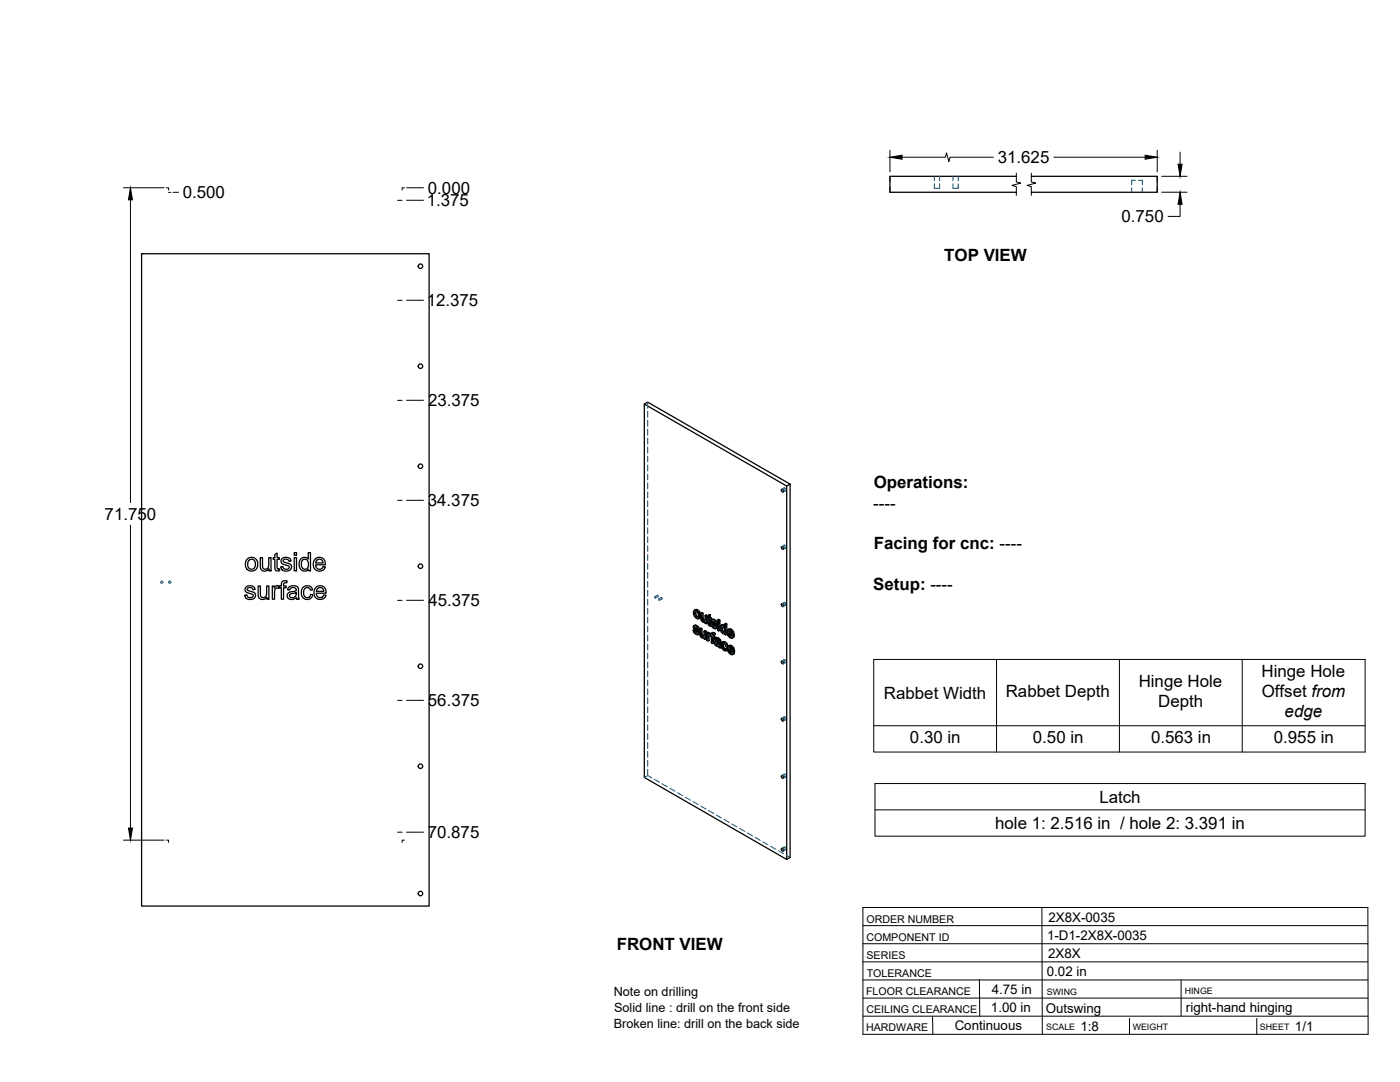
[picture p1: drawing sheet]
<svg xmlns="http://www.w3.org/2000/svg" width="559mm" height="432mm" viewBox="0 0 559 432" stroke-linecap="round" stroke-linejoin="round" font-family="sans-serif">
<!-- layer: Hidden -->
<g fill="none" stroke="#00557f" stroke-width=".4">
<path d="M372.9 73.3v1.8h2.2v-1.8M372.9 70.4v1.8M375.1 70.4v1.8M380.3 73.3v1.8h2.2v-1.8M380.3 70.4v1.8M382.5 70.4v1.8M451.7 74.9v1.8M453.2 71.9h-1.5v1.8M454.4 71.9h1.5v1.8M455.9 74.9v1.8M258.5 160.5v2.4M258.5 164.1v2.4"/>
<path d="M258.5 167.7v2.4M258.5 171.3v2.4M258.5 174.9v2.3M258.5 178.4v2.4M258.5 182v2.4M258.5 185.6v2.4M258.5 189.1v2.4M258.5 192.7v2.4M258.5 196.3v2.4M258.5 199.9v2.3M312.9 194.8a.58 .58 0 0 1 .7 .3 .58 .58 0 0 1-.2 .7l-.5-.5zM313 194.7l-1 .6"/>
<path d="M313.6 195.8l-1 .6M258.5 203.4v2.4M258.5 207v2.4M258.5 210.6v2.4M258.5 214.1v2.4M258.5 217.7v2.4M312.9 217.6a.53 .53 0 0 1 .8 .3 .53 .53 0 0 1-.4 .7zM313 217.6l-1 .5M313.6 218.7l-1 .5M258.5 221.3v2.4M258.5 224.9v2.3M258.5 228.5v2.3"/>
<path d="M258.5 232v2.4M258.5 235.6v2.4M258.5 239.2v2.3M262.3 237.5l-1 .6M262.7 238.1l-1 .6M263.9 238.4l-1 .6M264.2 239l-1 .6M258.5 242.7v2.4M258.5 246.3v2.4M258.5 249.9v2.4M258.5 253.4v2.4M258.5 257v2.4"/>
<path d="M277.1 251.2l.3 1M277.2 250l-.5 .3M277.2 249.7l-.4 .2M277.2 244.2l-.4 .3M277.3 251.3l.3 .3M277.3 250.4l-.5 .3M277.3 250.2l.4-.2-.5 .3M277.4 249.5l-.1 1.1 1.5 1.6-.1 .3h-.4M277.4 252.2l.9 .7 .7 .1M277.4 252.2l-.4 .2M277.5 251.4l-.1 .1M277.6 250.9l-.5 .3"/>
<path d="M277.6 245.6l.9 .9 .8 .1M277.6 245.6l-.5 .3M277.6 250.2l-.1 .1M277.6 250.3a.33 .33 0 0 1 .3-.4 .33 .33 0 0 1 .4 .3l.9 .9M277.6 243.2l-.4 .9 .4 1.5M277.9 243.8l-.1 .2M277.9 243.8l.8 .2 .5 .9v.9l-.5 .4M277.9 243.8l-.4 .2M278.2 250.1l-.5 .3M278.2 252.9l-.5 .2M278.2 251l.4 .3M278.5 243.8l-.5 .3"/>
<path d="M278.5 246.5l-.5 .3M278.6 250.5l-.5 .2M278.7 252.6l-.5 .2M278.7 252l-.5 .2M278.7 250.9l-.4 .3M278.8 253l-.5 .3M278.8 252.3l-.4 .3M279 246.1l-.4 .3M279 244.4l-.4 .3M279.1 246.7l-.5 .3M279.2 245.4l-.4 .2M279.8 250.7l.1 2.8 .9 .8 .7-.1v.5l.4 .2"/>
<path d="M279.8 253l-.4 .3M279.9 253.5l-.4 .2M280.2 244.5l.2 2.9 .8 .7 .7-.1v.4l.4 .3M280.2 246.8l-.4 .3M280.2 253.9l-.4 .3M280.4 247.2l-.5 .3M280.6 247.7l-.4 .2M280.7 254.3l-.5 .2M281.1 248l-.5 .3M281.1 254l-.2 .1M281.3 253.9l-.5 .3M281.4 253.8l-.5 .3"/>
<path d="M281.4 251.7v2l-.5 .3M281.5 254.2l-.5 .3 .3-.1M281.5 254.7l-.5 .2M281.5 247.7l-.2 .2M281.7 247.7l-.5 .3M281.8 247.6l-.5 .2M281.9 245.4v1.9l-.5 .4M281.9 248.4l-.4 .3M281.9 248l-.4 .3 .2-.2M282.3 246.2v.4l.4-.3M282.6 252.3v3l.4 .3M282.6 255.3l-.5 .3"/>
<path d="M282.7 245.9l-.1 .1M283 253l-.5 .2M283.1 245.4v.7l-.4-.2v.4l.4 .2v2.4l.9 .8-.2-.6M283.1 253.4l-.1 .1M283.1 246.5l-.5 .3M283.1 246.1l-.5 .3M283.1 248.9l-.4 .2M283.2 252.8l-.2 .1M283.3 253.2l-.6 .3 .5-.2M283.3 249.2l-.4 .3M283.5 253.3l-.4 .3 .3-.4 .4 .4 .2-.3 .4 .4v2.6l.4 .3M283.5 246.8l-.4 .2"/>
<path d="M283.7 249.5l-.5 .3M284 247l-.5-.2v.5M284 253.2l-.5 .2M284 253.3l-.5 .2M284 249.2l-.2 .1M284 249.7h-.1M284.2 248.9l.3 .9M284.3 247.6l-.5 .3M284.4 253.3l-.9 .4M284.4 256.3l-.5 .3M284.4 253.7l-.5 .3M284.4 248.9l.3 .3"/>
<path d="M284.4 248.1l-.5 .2M284.4 247.3l-.5 .2M284.4 252.6l-.4 .2M284.5 247.2l-.2 .6 .2 .5 1.2 1.1a.36 .36 0 0 1 .3 .5 .36 .36 0 0 1-.4 .3l.3-.3M284.5 252.4l-.1 .9-.4-.2M284.5 249.8l.8 .7 .8 .1M284.5 249.8l-.4 .2M284.6 249l-.1 .1M284.7 248.5l-.5 .3M284.7 247.8l-.1 .1M284.7 247.9l.1-.3 .5 .1 1 1M284.8 254l-.5 .2"/>
<path d="M284.8 247.6l-.4 .3M284.9 253l-.5 .2M285.2 253l-.5 .3M285.3 247.7l-.5 .3M285.3 254.3l-.5-.3v.5M285.3 254.7l.5-.3-.2 .5 .4 .3M285.3 248.6l.4 .3M285.4 250.4l.4-.2-.9 .5M285.4 253.2l-.5-.2-.1 .3M285.5 256.2l-.4 .3M285.6 254.9l-.5 .2M285.6 255.8l-.5 .3"/>
<path d="M285.7 248.1l-.5 .2M285.7 255.7l-.2 .6 .3 .7 .7 .6 .8 .1 .1 .4M285.7 256.9l-.4 .3M285.8 249.6l-.5 .2M285.8 248.5l-.4 .3M285.9 250.7l-.5 .2M285.9 256.5l.3-.3a.78 .78 0 0 1 .9 .2 .78 .78 0 0 1 .1 .9h-.4M286 255.2a.86 .86 0 0 1 1 0 .86 .86 0 0 1 .3 .9l-.5-.1M286 256.2l-.3 .2M286.1 256.2l-.5 .3M286.2 256.2l-.5 .2M286.2 254.9l-.4 .2"/>
<path d="M286.4 257.6l-.5 .2M286.7 255l-.5 .3M286.9 257.7l-.5 .3M286.9 248.3v3l.4 .3M286.9 247.2v.6l.4 .2M286.9 247.8l-.5 .2M286.9 251.3l-.5 .3M287.1 257.3l-.4 .3M287.2 255.5l-.5 .2M287.2 257.2l-.4 .3 .1-.1M287.3 256.5l-.4 .3M287.3 256.1l-.4 .3"/>
<path d="M287.3 256l-.4 .2M287.3 257.7l-.4 .2M287.4 258.1l.5 .3M287.4 258.1l-.4 .3M287.8 250.4l-.4 .2M288 251.3l-.5 .2M288 249.6l-.5 .3M288.2 249.3l-.4 1.1 .4 1.3 .8 .9 .7-.1v.4l.4 .3M288.3 257.1l-.5 .3M288.4 252.1l-.4 .2M288.4 256.3l-.4 .3M288.5 249.9l-.1 .2"/>
<path d="M288.5 249.9l.7 .1 .5 .9v1l-.5 .3M288.5 249.8l-.4 .3 .4-.2M288.6 256.1l-.3 1 .2 1.2 .6 .8 1.1 .4M288.6 258.4l-.4 .3M288.8 256.8l.6-.2 .7 1 .4 .2M289 256.6l-.5 .3M289 252.6l-.5 .2M289 249.9l-.5 .2M289.4 249.8l-.2 .1M289.5 259.4l-.5 .2M289.5 256.6l-.4 .3M289.5 250.4l-.4 .3"/>
<path d="M289.5 252.2l-.4 .3M289.6 259h.3M289.7 248.8v1.5l-.5-.7M289.7 250.3l-.5 .2M289.7 251.5l-.4 .2M289.7 252.9l-.4 .3M289.7 252.5l-.4 .3 .3-.1M289.9 257l-.5 .3M289.9 259l-.4 .2M290.1 257.6l-.5 .3M290.1 258.6l-.2 .4M290.3 258.7l.3 .2-.2 .4"/>
<path d="M290.6 258.9l-.2 .1M290.7 252l-.5 .3M290.8 258.6l-.5 .2M291 251l-.3 1.2 .4 1.3 .9 .8 .8 .1M291 253.3l-.4 .3M291.1 252.4l-.4 .2M291.1 257.6l-.3 1 .3 1.3 .9 .9 .9 .1M291.1 259.9l-.4 .3M291.2 252.9l-.1-.5 2 1.1M291.3 258.9l-.5 .3M291.4 251.5l-.2 .2M291.4 251.5l.7 .2 .5 1.1-.6-.3"/>
<path d="M291.4 259.5l-.1-.6 1.9 1.2M291.4 251.5l-.5 .2M291.5 258l-.2 .3M291.5 258l.8 .3 .4 1.1-.6-.4M291.5 258l-.4 .3M291.9 251.5l-.5 .3M291.9 254.3l-.5 .2M292 258.1l-.4 .2M292.1 253.9h.2M292.4 253.9l-.5 .3 .4-.3M292.4 252.1l-.4 .3M292.6 258.7l-.5 .3"/>
<path d="M292.6 252.8l-.5 .2M292.6 253.6l-.1 .1M292.7 254.4l-.5 .3M292.7 253.7l-.4 .2M292.7 259.4l-.4 .2M312.9 240.5a.53 .53 0 0 1 .8 .2 .53 .53 0 0 1-.4 .7zM313 240.4l-1 .6M313.6 241.5l-1 .6M258.5 260.6v2.4M258.5 264.2v2.4M258.5 267.7v2.4M258.5 271.3v2.4"/>
<path d="M258.5 274.9v2.4M258.5 278.4v2.4M292 260.8l-.4 .3M292.2 260.5h.3M292.5 260.5l-.4 .2M292.7 260.2h-.1M292.8 261l-.5 .3M292.8 260.3l-.3 .2M312.9 263.3a.54 .54 0 0 1 .8 .3 .54 .54 0 0 1-.4 .7zM313 263.2l-1 .6M313.6 264.4l-1 .5M258.5 282v2.4"/>
<path d="M258.5 285.6v2.4M258.5 289.2v2.3M258.5 292.7v2.4M258.5 296.3v2.4M258.5 299.9v2.4M312.9 286.1a.58 .58 0 0 1 .7 .4 .58 .58 0 0 1-.2 .7l-.5-.5zM313 286.1l-1 .6M313.6 287.2l-1 .6M258.5 309.5l-1.3 .8M258.5 309.5l1.6 .9M258.5 303.5v2.3M258.5 307v2.5"/>
<path d="M261.1 311l2.1 1.2M264.2 312.8l2.1 1.2M267.3 314.6l2.1 1.1M270.4 316.3l2.1 1.2M273.5 318.1l2.1 1.2M276.6 319.9l2.1 1.2M312.9 309a.53 .53 0 0 1 .8 .3 .53 .53 0 0 1-.4 .7zM313 308.9l-1 .6M313.6 310l-1 .6M279.7 321.7l2.1 1.2M282.8 323.5l2.1 1.2M285.9 325.2l2.1 1.3"/>
<path d="M289 327l2.1 1.2M292.1 328.8l2.1 1.2M295.2 330.6l2.1 1.2M298.3 332.4l2.1 1.2M301.4 334.2l2.1 1.2M304.5 336l2.1 1.1M307.6 337.7l2 1.2M310.7 339.5l2.1 1.2M312.9 338.1a.58 .58 0 0 1 .7 .3 .58 .58 0 0 1-.2 .7l-.5-.5zM313 338l-1 .6M313.6 339.1l-1 .6M313.8 341.3l1.6 .9"/>
<circle cx="64.6" cy="232.4" r=".45"/>
<circle cx="67.7" cy="232.4" r=".45"/>
<circle cx="261.5" cy="238.3" r=".27"/>
<circle cx="262.5" cy="237.8" r=".26"/>
<circle cx="263.1" cy="239.2" r=".27"/>
<circle cx="264.1" cy="238.7" r=".27"/>
</g>
<!-- layer: Visible -->
<g fill="none" stroke="#000" stroke-width=".51">
<path d="M405.7 70.4h-50.5v6.3h50.5M411.7 70.4h50.2v6.3h-50.2M56.5 101.3h114.8v260.3h-114.8zM257.2 161.3l56.8 32.7v149l-56.8-32.7zM257.2 161.3l1.3-.8 56.9 32.7M311.9 195.3l.6 .2 .2 .8-.6-.2zM314 194l1.4-.8v149l-1.4 .8M311.9 218.2l.6 .2 .2 .8-.6-.2zM98.1 234.3l1.2-.5a1.94 1.94 0 0 1 2.5 1.4l-.9 .1a1.13 1.13 0 0 0-1.1-.9 1.13 1.13 0 0 0-1.1 1l.3 .3a3.3 3.3 0 0 1 3 1.5 2.21 2.21 0 0 1-1.6 2 2.21 2.21 0 0 1-2.5-.9l-.3-.7 .9-.2a1.23 1.23 0 0 0 1.3 1.2 1.23 1.23 0 0 0 1.2-1.3l-.5-.3a2.68 2.68 0 0 1-2.7-1.5zM98.8 223l1.1-.5a2.66 2.66 0 0 1 3 3.6 2.66 2.66 0 0 1-4.7 .5l-.2-1a2.9 2.9 0 0 1 .8-2.6zM99.3 223.6l.7-.4a2.01 2.01 0 0 1 2 1.8 2.01 2.01 0 0 1-1.6 2.2 2.15 2.15 0 0 1-1.1-3.6zM103 233.9h.9v2.9a1.32 1.32 0 0 0 1.3 1.7 1.32 1.32 0 0 0 1.2-1.8v-2.8h.9v5.2h-.8v-.7a1.88 1.88 0 0 1-2.2 .8 1.88 1.88 0 0 1-1.3-2.1z"/>
<path d="M103.9 222.5h.9v2.9a1.32 1.32 0 0 0 1.3 1.7 1.32 1.32 0 0 0 1.2-1.7v-2.9h.9v5.3h-.8v-.8a1.88 1.88 0 0 1-2.3 .8 1.88 1.88 0 0 1-1.2-2zM108.7 233.9h.8v.8a1.28 1.28 0 0 1 2-.7l.8-.1v-.6a1.5 1.5 0 0 1 .7-1.5 1.5 1.5 0 0 1 1.6 0l-.2 .8a.83 .83 0 0 0-.8 0 .83 .83 0 0 0-.4 .8v.5h1v.6h-1v4.6h-.9v-4.6h-.8v-.4l-.2 .8a1.17 1.17 0 0 0-1.4 .1 1.17 1.17 0 0 0-.3 1.4v2.7h-.9zM109.7 221.2l.9-.5v1.8h.9v.7h-.9v3.3l.2 .5h.7l.1 .8a1.33 1.33 0 0 1-1.5-.1 1.33 1.33 0 0 1-.4-1.4v-3.1h-.6v-.7h.6zM112.5 223l1.2-.6a1.94 1.94 0 0 1 2.5 1.5l-.9 .1a1.13 1.13 0 0 0-1.1-.9 1.13 1.13 0 0 0-1.1 1l.3 .2a3.3 3.3 0 0 1 2.9 1.5 2.21 2.21 0 0 1-1.6 2.1 2.21 2.21 0 0 1-2.4-.9l-.3-.8 .9-.1a1.23 1.23 0 0 0 1.3 1.1 1.23 1.23 0 0 0 1.2-1.2l-.5-.3a2.68 2.68 0 0 1-2.7-1.5zM115.1 234.5a2.49 2.49 0 0 1 4 .4l.3 4.2h-.9l-.2-.6a1.99 1.99 0 0 1-2.2 .8 1.99 1.99 0 0 1-1.5-1.9l1-1.1 1.5-.2a.85 .85 0 0 0 1.1-.9 .85 .85 0 0 0-1.2-.7l-.9 .2-.5 .8-.9-.1zM115.7 237.2l2.6-.7a1.53 1.53 0 0 1-.8 1.8 1.53 1.53 0 0 1-1.9-.4zM117.4 222.5h.9v5.3h-.9zM117.4 220.5h.9v1.1h-.9zM120 223.2l1.1-.7a1.88 1.88 0 0 1 1.9 .6v-2.6h.9v7.3h-.8v-.7a2.18 2.18 0 0 1-2.6 .5 2.18 2.18 0 0 1-1.1-2.4zM120.8 223.5l.6-.3a2.12 2.12 0 0 1 1.8 1.6 2.12 2.12 0 0 1-.9 2.2l-.3 .1a2.1 2.1 0 0 1-1.7-1.4 2.1 2.1 0 0 1 .5-2.2zM120.8 234.5l1.1-.6 1.4-.1 .8 .4 .6 .9 .1 .3-.9 .1a1.44 1.44 0 0 0-1.9-.9 1.44 1.44 0 0 0-.8 1.9l.1 1.1a1.34 1.34 0 0 0 1.5 .9 1.34 1.34 0 0 0 1.2-1.3l.8 .1-.4 1a2.47 2.47 0 0 1-3.2 .5 2.47 2.47 0 0 1-.8-3.2zM125.7 223.2l1.5-.8a2.44 2.44 0 0 1 2.7 3h-3.9l.2 .9a1.47 1.47 0 0 0 1.4 .9 1.47 1.47 0 0 0 1.3-1.1l1 .1-.3 .7-.9 .8-1 .2a2.79 2.79 0 0 1-2.6-1.7 2.79 2.79 0 0 1 .6-3z"/>
<path d="M126 234.5l1.5-.7a2.44 2.44 0 0 1 2.7 2.9h-4l.3 1a1.46 1.46 0 0 0 1.5 .8 1.46 1.46 0 0 0 1.2-1.1l.9 .1-.2 .7-.6 .6-1.3 .4a2.79 2.79 0 0 1-2.6-1.7 2.79 2.79 0 0 1 .6-3zM126.5 223.6l.6-.4 1.1 .1 .7 1.4h-2.9zM126.7 234.9l.6-.4 1.2 .1 .7 1.4h-2.9zM276.6 251.5l.7 1.3 .8 .5 .6-.1M276.9 249.8l.6-.3 .6 .2 .7 .5 .4 .9-.5 .3-.1-.6M277.1 250.4h.6l1 1M277.2 244.8l.4-.8 .9 .6 .2 1.5-.2 .3h-.5M277.3 251.3l-.7 .2 .5 .2M277.3 252.3l.4 .4 .5-.3M277.4 250.9l1 .9 .5-.2M277.4 251.5l-.3 .2 .1 .4 .5-.1M277.5 250.3l-.3 .3 .4-.3 .6 .7"/>
<path d="M277.5 249.5l-.7 .4-.1 .6 1.6 1.8-.1 .5M277.5 245.8l.5 .6 .5-.3M277.6 251.6l.7 .9M277.7 249.9l.5 .4 .5-.2M277.7 244.5l-.5 .3 .1 .5 .2 .5 .4-.3M277.7 252.7l.5 .1M277.7 249.5l-.7 .3M277.8 244l.1 1.4 .8 .8M277.8 250.6l-.4 .3-.2-.3M278 243.6l.9 1 .4-.3M278.1 249.7l-.4 .2-.4-.1M278.2 250.3l.4 .5 .4-.3"/>
<path d="M278.4 251.8l.3 .5 .4-.3M278.5 243.4l-.5 .2-.8-.1M278.6 251.3l.7 1.3-.7 .7M278.7 252.3l.1 .5 .5-.3M278.8 252.8l-.1 .4 .4-.3M278.9 244.6l.3 1.3 .5-.3M279.1 246.7a1.73 1.73 0 0 1-2.3-1.8v-.8l.4-.6 .8-.3 .9 .5 .8 1.7-.2 1-.6 .5M279.2 245.9l-.1 .8 .4-.3M279.7 244.7l.5 .3 .4-.3M279.8 251.2v2.2l.4-.2M279.8 253.4l.2 .4 .4-.2M280 253.8l.3 .3 .5-.2"/>
<path d="M280.2 245v2.2l.4-.3M280.2 247.2l.2 .4 .4-.3M280.2 250.9l-.4 .3-.5-.2M280.3 254.1l.4 .1M280.4 247.6l.3 .3 .5-.2M280.7 247.9l.4 .1M280.9 254l-.6-.7-.1-2.4-.4-.2-.5 .3 .1 2.5 .7 1h.9M281 251.9l.4 .3 .5-.3M281 254.5v.4l.4 .3M281 254.5l-.1 .1M281.4 247.7l-.7-.6-.1-2.4-.4-.2-.5 .2 .1 2.6 .8 1h.9M281.4 245.7l.5 .2 .4-.2"/>
<path d="M281.4 252.2v3l.5-.3v-3l-.5-.2-.4 .2v1.9l-.3 .4 .2-.1M281.5 248.3v.4l.4 .2M281.5 248.3l-.2 .1M281.9 245.9v3l.4-.2v-3l-.4-.3-.5 .3v1.8l-.3 .5 .2-.1M282.3 246.6l.3 .2 .1 2.5 .9 .6 .3-.2M282.6 246l-.3 .2 .3 .2v-.8l.9-.3v1.1l.5 .2v.4l-.5 .3v-.4M283 252.9l-.4-.6-.5 .3v3l.5 .2M283 253.5l-.4 .7 .4-.2M283 252.5l-.5 .3-.4-.2M283.1 253.6l-.1 2-.4 .2v-1.6M283.1 253.6l.4 .2M283.1 253.6l-.5 .1"/>
<path d="M283.1 245.6v1l.4-.2M283.1 246.6l.4 .3 .5-.3M283.1 253l.4 .4M283.3 252.7l-.8 .5v-.4M283.3 249.3l.2 .1M283.5 245.3l-.9 .3M283.5 253.4v.3M283.5 253.7l.4 .3v2.6l.4 .2M283.5 253.5l-.1 .4M283.5 249.4l.1 .5M283.5 252.8l-.8 .2M283.5 252.8l-.7 .2"/>
<path d="M283.5 248.8l-.4 .3v-2.1l.4 .3 .3 1.8M283.6 248.9l-.5 .2M283.8 249.1l.8 1.4 .7 .4 .5-.1M283.8 249.1l-.6 .1M283.8 249.1h.1M283.8 249.3l-.3 .1M284 247.4l.6-.3 .6 .1 .8 .7 .3 .8-.5 .3-.1-.6M284.1 252.7l.8-.3 .6 .4-.5 .7v-.4M284.3 253.8l.5 .3 .5-.2M284.4 248.9l-.6 .2 .4 .2M284.4 249.9l.5 .4 .4-.2M284.5 248.5l1 .9 .5-.2"/>
<path d="M284.5 249.1l-.3 .2 .2 .6 .5-.3M284.6 247.1l-.7 .4v.6l1.6 2.1M284.6 247.9l-.3 .4 .5-.3M284.6 252.4l-.6 .3-.1 .9-.4-.2 .4-.3-.4-.3M284.6 252.8l.4 .3 .5-.3M284.7 249.2l.8 .9M284.7 247.9l.6 .7M284.8 253.3l.5 1-.5 .2v-.4M284.8 254.5v2.1l-.5 .2v-2.6l.5 .3M284.8 247.5l.5 .4 .5-.2M284.8 248l1 1M284.8 248l-.5 .1"/>
<path d="M284.9 247.1l-.8 .3M284.9 250.3l.4 .1M284.9 248.2l-.4 .3-.2-.2M285 253.5l-.6-.3-.1 .6 .5-.2M285.1 252.5l-.9 .1M285.2 247.3l-.4 .2-.4-.1M285.3 247.9l.4 .5 .4-.2M285.4 254.7l.9-.3 1.3 1 .3 3-.5 .2-.1-.4M285.5 250.2l-.1 .2M285.5 249.4l.3 .5 .5-.3M285.6 256.5l.1-.1a.86 .86 0 0 1 1.1 1M285.6 257.1l.4 .4 .5-.3"/>
<path d="M285.7 256.4l-.2 .3M285.7 248.9l.5 .6 .2 .8-.7 .6M285.8 249.9l.1 .5 .5-.3M285.8 255.7l-.7 .5 .2 1 .7 .7h.9l.5 .7M285.9 250.4l-.1 .4 .4-.3M285.9 256.5l-.4 .2 .1 .3 .5-.1M286 256.5l.8 .8M286 255.2l-.4 .3a.71 .71 0 0 1 .9-.1 .71 .71 0 0 1 .2 .9l-1-.4M286 257.5l.5 .1M286.1 255.7l-.8 .2M286.2 254.4l-1 .5 .4 .6M286.3 254.9l.5 .4 .5-.3"/>
<path d="M286.4 248.6l.5 .2 .4-.2M286.4 247.4l.5 .3 .4-.3M286.5 257.6l.3-.1zM286.7 254.6l-.4 .3-.6-.2M286.8 256l-1-.3-.6 .3M286.8 255.3l.3 .4 .5-.3M286.9 248.3l.4 .3v3l-.4 .2v-3M286.9 248.3l-.5 .3v3l.5 .2M286.9 247.7v.6l.4-.3v-.6l-.4-.2-.5 .2v.6l.5 .3M287.1 255.7l.2 .4 .4-.2M287.3 256.1v2.1l.5-.3M287.8 249.6l.6-.3 .8 .3"/>
<path d="M288.1 250.1l.5 .1 .6 1v1l-.6 .2M288.1 251.9l.5 .5 .4-.2M288.1 250.1l-.2 .8M288.2 256.4l.7-.4 .6 .2 .7 .7 .3 .9-.4 .2-.4-.9M288.3 257.6l.2 1 .4-.2M288.3 250.6l-.4 .3v.5l.2 .5 .4-.3M288.4 249.3l-.9 .6v1.4l.7 1.3 .6 .4 .5-.2M288.4 250.1l.1 1.4 .7 .7M288.5 258.6l.5 .6 .5-.3M288.5 249.7l.4 .3M288.8 257.4l-.5 .2 .4-.8 1.4 1.2M288.8 256.8l.1 1.6 .7 .6"/>
<path d="M288.9 256l-.5 .3a2.08 2.08 0 0 0 1.4 3.4M288.9 249.4l-.4 .3-.6-.2M289 256.5l.7 .6 .5-.2M289.3 252.8v.4l.4 .2M289.3 252.8l-.2 .1M289.5 256.2l-.5 .3-.6-.2M289.7 249.3v4.1l.4-.2v-4.2l-.4-.2-.5 .2v1.5l-.3-.5 .3-.1M289.7 258.8l-.2 .4h-.5M290.1 249l-.4 .3-.5-.3M290.3 258.7l-.6 .1 .4 .3M290.4 259l-.6 .7 .6-.4M290.9 253.5l.5 .6 .5-.2"/>
<path d="M291.1 252l-.4 .2 1.4 .8-.7-1.2-.5-.1-.2 .5M291.2 251.7l-.1 .3 .9 .5M291.2 252.9l.9 1M291.3 258.5l-.5 .3 1.5 .8-.7-1.3h-.5l-.3 .5M291.3 258.3v.2l.8 .5M291.4 253.3l-.5 .2-.2-.9 1.9 1.1M291.4 259.5l.8 1M291.4 251.4l.9 .9 .4-.3M291.4 254.1l.5 .1M291.5 259.8l-.5 .3-.2-.9 1.9 1.1M291.6 257.9l.8 .9 .5-.2M291.9 251.1l-1.3 .2"/>
<path d="M292 257.7l-1.3 .1M292.1 253.9l.5 .3 .5-.2M292.1 253.9l-.1 .2M292.3 252.3l.3 1.3 .5-.3M292.4 258.8l.4 1.4 .4-.3M292.5 253.7l-.4 .2M292.6 253.6l.5-.1-.1-.6-.6-1.4-1-.6-.8 .4-.4 1.1 .4 1.3 1.2 1 .8-.5M292.7 253.7l.4 .3-.8 .6M311.9 241l.6 .2 .2 .8-.6-.2zM291 260.1l.6 .6 .4-.3M291.6 260.7l.4 .1M292.3 260.4l.4 .4 .5-.3"/>
<path d="M292.3 260.4l-.2 .3M292.6 260.2l-.3 .2M292.8 260.2l.4-.1v-.6l-.7-1.5-.9-.5-.9 .3-.3 1.4 .5 1.3 1.1 .8 .7-.5M292.8 260.3l.3 .3-.7 .6M311.9 263.9l.6 .1 .2 .9-.6-.2zM311.9 286.7l.6 .2 .2 .8-.6-.2zM311.9 309.6l.6 .1 .2 .9-.6-.2zM311.9 338.6l.6 .2 .2 .8-.6-.2z"/>
<circle cx="167.8" cy="106.2" r=".9"/>
<circle cx="167.8" cy="146.1" r=".9"/>
<circle cx="167.8" cy="186.1" r=".9"/>
<circle cx="167.8" cy="226" r=".9"/>
<circle cx="167.8" cy="265.9" r=".9"/>
<circle cx="167.8" cy="305.8" r=".9"/>
<circle cx="167.8" cy="356.6" r=".9"/>
</g>
<!-- layer: Reference -->
<g fill="none" stroke="#000" stroke-width=".4">
<path d="M66.4 75h.9v.9M67.3 76.8h.9M158.7 79.9h1.8M161.4 75h-.9v.9M355.2 70.4v2.1M355.2 74.6v2.1M461.9 70.4v2.1M461.9 74.6v2.1M158.7 119.8h1.8M158.7 159.8h1.8M158.7 199.7h1.8M158.7 239.6h1.8"/>
<path d="M158.7 279.5h1.8M66.4 335.3h.9v.9M158.7 332.1h1.8M161.4 335.3h-.9v.9"/>
</g>
<!-- layer: Hidden Narrow -->
<path d="M278.2 251.5l-.4 .3M279.8 252.5l-.5 .3M280.2 246.3l-.5 .3M281.4 253.3l-.4 .2M281.9 247l-.5 .3M283.1 248.2l-.5 .3M284.4 253l-.5 .3M284.8 253.3h.1M285.3 249.1l-.4 .3M286.6 256.3l-.5 .3M287.3 256.7l-.4 .3" fill="none" stroke="#000" stroke-width=".4"/>
<!-- layer: Visible Narrow -->
<path d="M278.2 251l-.5 .2M280.2 252.6l-.4 .3M280.6 246.4l-.4 .2M283.5 248.5l-.4 .3M284.8 253.3l-.5 .3M285.3 248.6l-.4 .2M286.5 255.8l-.4 .3M287.7 256.3l-.4 .3M287.7 257l-.4 .3" fill="none" stroke="#000" stroke-width=".4"/>
<!-- layer: Titleblock -->
<g fill="none" stroke="#000" stroke-width=".4">
<path d="M344.4 362.2h201.6l.1 50.6h-201.7zM344.4 376.6h201.6M344.4 369.4h201.6M415.9 362.2l.1 50.6M344.4 383.9h201.6M344.4 398.3h201.6M344.4 391.1h201.6M390.9 391.1l.2 14.4M471.4 391.1v14.4M344.4 405.5h201.7M372.2 405.5l.1 7.3M450.8 406.4v6.4"/>
<path d="M501.6 406.4v6.4"/>
</g>
<!-- layer: FD_Dimensions -->
<g fill="none" stroke="#000" stroke-width=".4">
<path d="M355.2 59.9v8.7M461.9 59.9v8.7M49.3 74.9h16.2M52.1 79.8v120.8M69.1 76.8h2.1M162.3 74.9h6.7M162.3 79.9h6.7M360 62.7h17.3l.5-1.7 .9 3.5 .5-1.8h17.3M420.6 62.7h36.5M463.7 70.4h10.1M463.7 76.7h10.1M471 60.7v4.8"/>
<path d="M471 81.5v4.9h-4.8M162.3 119.8h6.7M162.3 159.7h6.7M162.3 199.7h6.7M52.1 209.6v120.9M162.3 239.6h6.7M162.3 279.5h6.7M49.3 335.3h16.2M162.3 332.1h6.7"/>
</g>
<path d="M52.1 74.9l.8 4.9h-1.6zM355.2 62.7l4.8-.8v1.6zM457.1 61.9l4.8 .8-4.8 .8zM470.2 65.5h1.6l-.8 4.9zM471 76.7l.8 4.8h-1.6zM51.3 330.5h1.6l-.8 4.8z" fill="#000" stroke="#000" stroke-width=".4"/>
<!-- layer: Break Lines -->
<path d="M405.7 69.1v3.5l1.7 .5-3.5 .9 1.8 .5v3.5M411.6 69.1v3.5l1.8 .5-3.5 .9 1.7 .5v3.5" fill="none" stroke="#000" stroke-width=".4"/>
<!-- layer: Custom Tables -->
<path d="M348.7 263.2h196.2v36.9h-196.2zM397.8 263.2v36.9M446.8 263.2v36.9M495.8 263.2v36.9M348.7 289.6h196.2M349.2 312.7h195.7v21h-195.7zM349.2 323.2h195.7" fill="none" stroke="#000" stroke-width=".4"/>
<g font-size="6.7">
<text x="398.3" y="65.1">31.625</text>
<text x="170.8" y="77.3">0.000</text>
<text x="73" y="79.1">0.500</text>
<text x="170.3" y="82.3">1.375</text>
<text x="447.6" y="88.7">0.750</text>
<text x="376.9" y="104.1">TOP VIEW</text>
<text x="170.3" y="122.2">12.375</text>
<text x="170.9" y="162.1">23.375</text>
<text x="348.7" y="194.9">Operations:</text>
<text x="170.8" y="202">34.375</text>
<text x="348.5" y="203">----</text>
<text x="41.8" y="207.5">71.750</text>
<text x="348.7" y="219.2">Facing for cnc: ----</text>
<text x="348.5" y="235.3">Setup: ----</text>
<text x="171" y="241.9">45.375</text>
<text x="454.5" y="274.1">Hinge Hole</text>
<text x="503.6" y="270">Hinge Hole</text>
<text x="170.8" y="281.9">56.375</text>
<text x="352.8" y="278.8">Rabbet Width</text>
<text x="401.4" y="278.2">Rabbet Depth</text>
<text x="503.6" y="278.2">Offset from</text>
<text x="462.3" y="282.2">Depth</text>
<text x="512.8" y="286.2">edge</text>
<text x="363.2" y="296.5">0.30 in</text>
<text x="412.3" y="296.5">0.50 in</text>
<text x="459.4" y="296.5">0.563 in</text>
<text x="508.4" y="296.5">0.955 in</text>
<text x="438.8" y="320.3">Latch</text>
<text x="170.8" y="334.5">70.875</text>
<text x="397.2" y="330.9">hole 1: 2.516 in / hole 2: 3.391 in</text>
<text x="246.2" y="379.1">FRONT VIEW</text>
</g>
<g font-size="5.3">
<text x="418.5" y="367.9">2X8X-0035</text>
<text x="417.9" y="375">1-D1-2X8X-0035</text>
<text x="418.4" y="382.2">2X8X</text>
<text x="417.8" y="389.5">0.02 in</text>
<text x="395.8" y="396.8">4.75 in</text>
<text x="395.5" y="403.7">1.00 in</text>
<text x="417.4" y="404.1">Outswing</text>
<text x="473.4" y="403.8">right-hand hinging</text>
<text x="381.1" y="411">Continuous</text>
<text x="431.3" y="411.5">1:8</text>
<text x="516.9" y="411.5">1/1</text>
</g>
<g font-size="5.1">
<text x="245" y="397.3">Note on drilling</text>
<text x="245.1" y="403.8">Solid line : drill on the front side</text>
<text x="245" y="410.3">Broken line: drill on the back side</text>
</g>
<g font-size="4.3">
<text x="345.8" y="368.4">ORDER NUMBER</text>
<text x="345.8" y="375.5">COMPONENT ID</text>
<text x="345.8" y="382.7">SERIES</text>
<text x="345.9" y="389.9">TOLERANCE</text>
<text x="345.7" y="397.2">FLOOR CLEARANCE</text>
<text x="345.8" y="404.4">CEILING CLEARANCE</text>
<text x="345.7" y="411.6">HARDWARE</text>
</g>
<g font-size="3.5">
<text x="417.9" y="397">SWING</text>
<text x="472.9" y="396.7">HINGE</text>
<text x="417.5" y="410.9">SCALE</text>
<text x="452.1" y="410.9">WEIGHT</text>
<text x="502.9" y="410.9">SHEET</text>
</g>
</svg>
